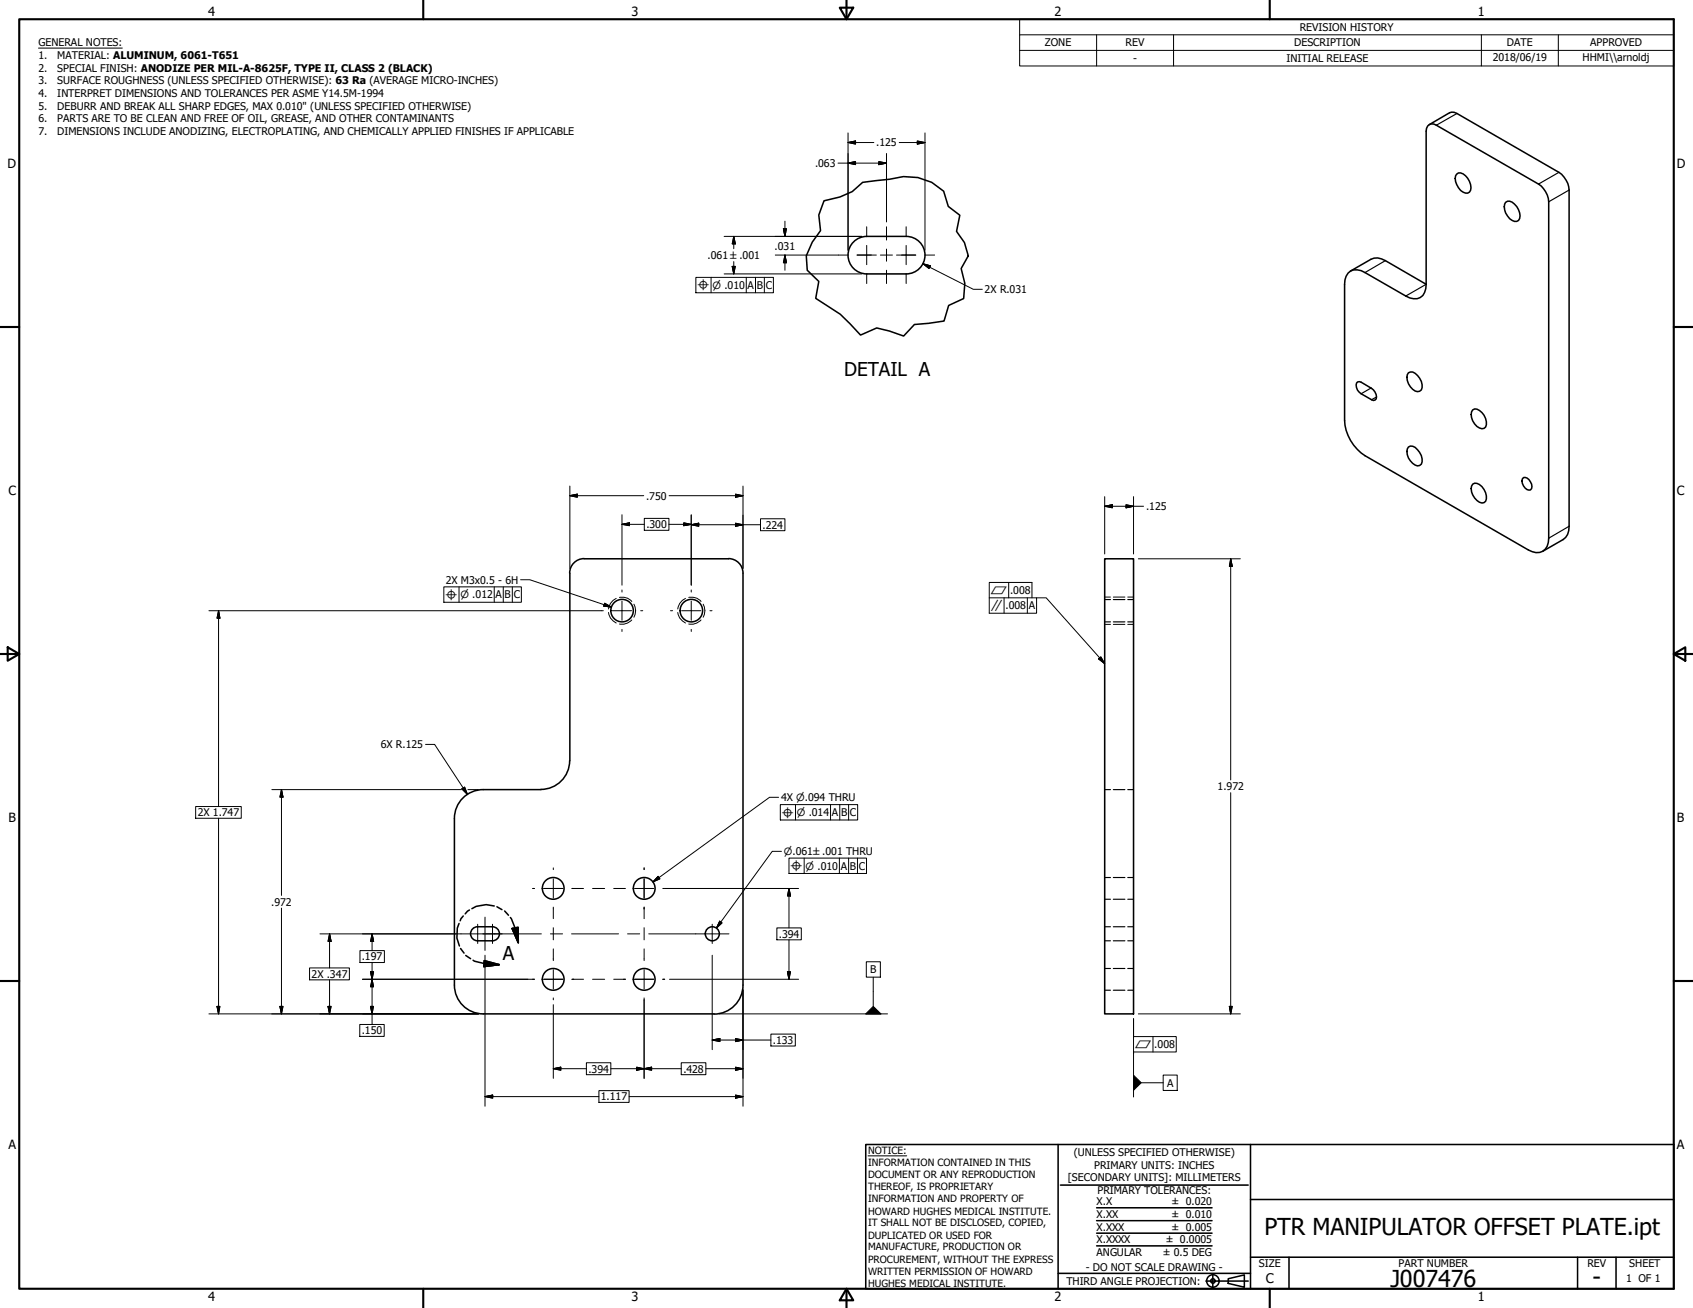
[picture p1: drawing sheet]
<svg xmlns="http://www.w3.org/2000/svg" width="559mm" height="432mm" viewBox="0 0 559 432" stroke-linecap="round" stroke-linejoin="round" font-family="sans-serif">
<!-- layer: Visible (ANSI) -->
<g fill="none" stroke="#000" stroke-width=".51">
<path d="M471.2 41.6a2.02 2.02 0 0 1 2.9-.3l33.7 19.5a7.8 7.8 0 0 1 3.4 5.8v111.1a4 4 0 0 1-5.5 4.4l-55.2-31.7a14.8 14.8 0 0 1-6.7-11.7v-44.8a4.1 4.1 0 0 1 2-4.4 4.1 4.1 0 0 1 4.7 .5l13.5 7.7a4.1 4.1 0 0 0 4.8 .5 4.1 4.1 0 0 0 1.9-4.3v-50.6zM471.7 41.1l6.8-3.9 1.5-.1 34.5 19.8a7.8 7.8 0 0 1 3.4 5.8v111a4.7 4.7 0 0 1-2 4.4l-6.7 3.9M480.8 57.5a2.05 2.05 0 0 1 2.9 .5 4.5 4.5 0 0 1 1.3 5.4 2.51 2.51 0 0 1-3.6-1.4 4.1 4.1 0 0 1-.6-4.5zM281.7 79.9a6.2 6.2 0 0 1 4.4-1.9h13a6.2 6.2 0 0 1 6.2 6.2 6.2 6.2 0 0 1-6.2 6.2h-13a6.2 6.2 0 0 1-5.7-3.8 6.2 6.2 0 0 1 1.3-6.7zM497 66.8a2.04 2.04 0 0 1 2.9 .6 4.4 4.4 0 0 1 1.3 5.4 2.5 2.5 0 0 1-3.6-1.5 4.2 4.2 0 0 1-.6-4.5zM445.8 89.5l6.7-3.9a4.7 4.7 0 0 1 4.8 .4l13.4 7.9M448.1 126.1l1.2 .1 3.4 2a3.4 3.4 0 0 1 1.5 3.5l-.9 .5a11.2 11.2 0 0 1-5.2-3.4 2.13 2.13 0 0 1 0-2.7zM464.9 123.1a2.16 2.16 0 0 1 3 .9 4.5 4.5 0 0 1 1.2 4.7 1.87 1.87 0 0 1-2.8-.2 4.4 4.4 0 0 1-1.4-5.4zM486.1 135.3a2.25 2.25 0 0 1 3 .9 4.7 4.7 0 0 1 1.2 4.8 1.87 1.87 0 0 1-2.8-.2 4.4 4.4 0 0 1-1.4-5.5zM464.9 147.6a2.16 2.16 0 0 1 3 .9 4.5 4.5 0 0 1 1.2 4.7 1.83 1.83 0 0 1-2.8-.2 4.3 4.3 0 0 1-1.4-5.4zM486.1 159.8a2.29 2.29 0 0 1 3 .9 4.9 4.9 0 0 1 1.2 4.8 1.82 1.82 0 0 1-2.8-.3 4.3 4.3 0 0 1-1.4-5.4zM502.9 157.7a2.79 2.79 0 0 1 2.6 3.6l-.4 .4a2.7 2.7 0 0 1-2.2-4z"/>
<path d="M192.8 184.4a4.8 4.8 0 0 0-4.8 4.8l.1 61.9M192.8 184.5h47.7M240.4 184.4a4.8 4.8 0 0 1 4.8 4.8v136a9.6 9.6 0 0 1-9.5 9.6M364.6 184.5h9.5v150.2h-9.5zM188 251.1a9.5 9.5 0 0 1-9.5 9.5M178.6 260.7h-19.1a9.5 9.5 0 0 0-9.5 9.5v55a9.5 9.5 0 0 0 9.5 9.5h76.2M157.6 305.9a2.32 2.32 0 0 0-2.3 2.4 2.32 2.32 0 0 0 2.3 2.3M157.7 305.9h4.8a2.32 2.32 0 0 1 2.3 2.4 2.32 2.32 0 0 1-2.3 2.3h-4.8"/>
<circle cx="205.3" cy="201.6" r="3.7"/>
<circle cx="228.2" cy="201.6" r="3.7"/>
<circle cx="182.6" cy="293.3" r="3.6"/>
<circle cx="212.6" cy="293.3" r="3.6"/>
<circle cx="235.1" cy="308.3" r="2.32"/>
<circle cx="182.6" cy="323.3" r="3.6"/>
<circle cx="212.6" cy="323.3" r="3.6"/>
</g>
<!-- layer: Hidden Narrow (ANSI) -->
<g fill="none" stroke="#000" stroke-width=".33">
<path d="M203.4 197.5a4.3 4.3 0 0 0-2.5 3.5M204.5 197.2a4.2 4.2 0 0 1 4 1.4M209.2 199.5a4.4 4.4 0 0 1 0 4.3M226.3 197.5a4.3 4.3 0 0 0-2.6 3.5M227.3 197.2a4.2 4.2 0 0 1 4.1 1.4M232.1 199.5a4.4 4.4 0 0 1 0 4.3M364.6 197.1h1.9M367.5 197.1h3.8M372.2 197.1h1.9M200.9 202.2a4.3 4.3 0 0 0 2.5 3.5M208.5 204.7a4.4 4.4 0 0 1-4 1.3M223.7 202.2a4.3 4.3 0 0 0 2.6 3.5"/>
<path d="M231.4 204.7a4.4 4.4 0 0 1-4.1 1.3M364.6 206.1h1.9M367.5 206.1h3.8M372.2 206.1h1.9"/>
</g>
<!-- layer: Hidden (ANSI) -->
<g fill="none" stroke="#000" stroke-width=".38">
<path d="M364.6 197.9h1.9M367.5 197.9h3.8M372.2 197.9h1.9M364.6 205.3h1.9M367.5 205.3h3.8M372.2 205.3h1.9M364.6 260.7h1.9M367.5 260.7h3.8M372.2 260.7h1.9M364.6 296.9h1.9M364.6 289.7h1.9M367.5 296.9h3.8"/>
<path d="M367.5 289.7h3.8M372.2 296.9h1.9M372.2 289.7h1.9M364.6 310.6h1.9M364.6 305.9h1.9M364.6 319.7h1.9M367.5 310.6h3.8M367.5 305.9h3.8M367.5 319.7h3.8M372.2 310.6h1.9M372.2 305.9h1.9M372.2 319.7h1.9"/>
<path d="M364.6 326.9h1.9M367.5 326.9h3.8M372.2 326.9h1.9"/>
</g>
<!-- layer: Visible Narrow (ANSI) -->
<path d="M480.9 37.5l-6.8 3.8M514.5 56.9l-6.7 3.9M517.9 62.7l-6.7 3.9M457.3 86l-6.8 4M470.7 93.9l-6.7 3.8M452.6 128.1l-3.3 1.9M454.3 131.1l-1.6 .9M517.9 173.7l-6.7 4" fill="none" stroke="#000" stroke-width=".38"/>
<!-- layer: Break Line (ANSI) -->
<path d="M272 66.3l5.2-1.3 4.1-1.8 3.4-3 8.9-1a17.6 17.6 0 0 1 17.9 3.9l1.5 5 3.8 3-1.1 5.3 2.6 3.7 1.3 4.4-2.4 4.1 1.3 4.9-.4 5.1-5 2.2-1.5 5.2-9.8 1.1-3.5 3.8-4.7-1.6-4.2-1-5.4 2.3-6.6-6.8-8.2-5.3 1.1-5.6-3.9-3.7-.3-4.7 2-4.6 2.7-3.8-.5-5.1z" fill="none" stroke="#000" stroke-width=".51"/>
<!-- layer: Detail Boundary (ANSI) -->
<path d="M163.1 299.1l-2.6-.5-3.3 .6-1.4 .8M164 299.3l1.7 1M151.5 304.9l-.6 1.5-.1 3.3 .8 2.6M152 313.1l1.2 1.5M152.9 302.4l-1 1.6M153.7 315.4l1.6 1.1M154.9 300.4l-1.4 1.3M156.1 317l.5 .3 3.2 .8 5 .4M159.8 317.1l5 1.4-5.1 .6zM166.6 300.7l1.2 1.4M168.5 302.9l1.5 3.4 1.1 4.9M169 306.5l2-.4 .1 5.1z" fill="none" stroke="#000" stroke-width=".51"/>
<path d="M159.7 319.1l5.1-.6zM159.8 317.1l5 1.4-5.1 .6zM169 306.5l2.1 4.7zM169 306.5l2-.4 .1 5.1z" fill="#000" stroke="#000" stroke-width=".51"/>
<!-- layer: Border (ANSI) -->
<g fill="none" stroke="#000" stroke-width=".7">
<path d="M6.3 6.3h546.1v419.1h-546.1zM139.7 0v6.3M277.2 2.5h4.4l-2.2 3.8zM279.4 0v6.3M419.1 0v6.3M0 107.9h6.3M552.4 107.9h6.4M0 215.9h6.3M2.5 213.7l3.8 2.2-3.8 2.2zM552.4 215.9l3.9-2.2v4.4zM552.4 215.9h6.4M0 323.8h6.3"/>
<path d="M552.4 323.8h6.4M139.7 425.4v6.4M279.4 425.4l2.2 3.9h-4.4zM279.4 425.4v6.4M419.1 425.4v6.4"/>
</g>
<!-- layer: Title (ANSI) -->
<g fill="none" stroke="#000" stroke-width=".51">
<path d="M285.8 377.8h266.6v47.6h-266.6zM349.2 377.8v47.6M412.7 377.8v47.6M350 391.2h62M361.9 398.7h38.1M412.7 396h139.7M361.9 411.3h38.1M361.9 407.1h38.1M361.9 403h38.1M412.7 415h139.7M425.4 415v10.4M520.7 415v10.4"/>
<path d="M533.4 415v10.4M349.2 420.4h63.5M398 422.9h14M400.3 420.6v4.6M405.4 422.1l5.3-1.2v4l-5.3-1.2z"/>
<circle cx="400.3" cy="422.9" r="2.06"/>
<circle cx="400.3" cy="422.9" r=".73"/>
</g>
<path d="M286.5 381.6h12.8" fill="none" stroke="#000" stroke-width=".33"/>
<!-- layer: Symbol (ANSI) -->
<g fill="none" stroke="#000" stroke-width=".33">
<path d="M12.7 15.9h27.7M336.5 11.5v-5.2h215.9v5.2M336.5 16.6h215.9M361.9 11.5v10.3M387.3 11.5v10.3M488.9 11.5v10.3M514.3 11.5v10.3M552.4 11.5h-215.9v5.1M552.4 11.5v10.3h-215.9v-5.2M229.7 91.6h25.6v5h-25.6zM234.7 91.6v5M246.3 91.6v5"/>
<path d="M249.4 91.6v5M252.3 91.6v5M146.5 193.7h25.6v5.1h-25.6zM151.5 193.7v5.1M163.1 193.7v5.1M166.1 193.7v5.1M169.1 193.7v5.1M171.8 191.4h3.1l26.9 9M199.6 199.1l2.2 1.3-2.5-.3zM326.5 197.4h15.6v5h-15.6v-10.1h14.1v5.1M331.4 197.4v5M332.9 192.3v5.1"/>
<path d="M339.1 197.4v5M342.1 197.4h3.2l19.3 21.7M362.6 217.5l.7-.6 1.3 2.2zM257 263.2h-3l-38.5 27.9M257.6 265.6h25.5v5.1h-25.5zM262.6 265.6v5.1M274.1 265.6v5.1M277.2 265.6v5.1M280.1 265.6v5.1M217.2 289.3l.6 .8-2.3 1zM257.9 281.1h-3l-18.4 25.3M260.4 283.3h25.6v5.1h-25.6z"/>
<path d="M265.4 283.3v5.1M277.1 283.3v5.1M280.1 283.3v5.1M283 283.3v5.1M237.6 304.1l.7 .6-1.8 1.7zM285.9 317.5h4.7v5.1h-4.7zM237.3 334.7h55.6M288.2 322.6v9.6M374.1 336.3v5.9M374.1 342.2h14.1v5.1h-14.1zM374.1 347.3v14.8M376.7 357.4h7.2"/>
<path d="M380.6 342.2v5.1M383.9 354.9h4.7v5.1h-4.7z"/>
</g>
<!-- layer: Dimension (ANSI) -->
<g fill="none" stroke="#000" stroke-width=".33">
<path d="M276.6 53.8h16M279.9 47.1l2.5-.6v1.1zM279.9 53.8l2.5-.5v1.1zM279.9 47.1h8.5M279.9 43.9v38.7M290.1 53.3l2.5 .5-2.5 .6zM292.6 50.7v22.6M296.8 47.1h8.5M302.8 46.5l2.5 .6-2.5 .5zM305.3 43.9v38.7M239 78h45.5M242.2 78l.5 2.5h-1z"/>
<path d="M242.2 78v4.1M258.6 75.5h1l-.5 2.5zM259.1 73v5M239 90.4h45.5M241.7 87.9h1l-.5 2.5zM242.2 86.4v4M255.9 84.2h20.8M259.1 84.2l.5 2.5h-1zM259.1 84.2v5M304.6 87.1l2.5 .7-.5 .8zM304.6 87.1l16.6 8.4h3M188.1 163.6l2.5-.5v1z"/>
<path d="M188.1 163.6h24.4M188.1 160.5v27.1M205.3 173.1l2.5-.5v.9zM205.3 173.1h7.4M205.3 169.9v23.3M212.7 171.1h8.1v4h-8.1zM220.8 173.1h7.4M220.9 163.6h24.3M225.7 172.6l2.5 .5-2.5 .4zM228.2 173.2l2.4-.5v1zM228.2 173.2h22.8M228.2 169.9v23.3"/>
<path d="M242.8 172.7l2.4 .5-2.4 .5zM242.8 163.1l2.4 .5-2.4 .5zM245.2 160.5v27.1M251 171.3h8.1v3.9h-8.1zM364.6 167.1l2.6-.5v1zM364.6 167.1h12.8M364.6 164v18.9M371.7 166.6l2.4 .5-2.4 .5zM374.1 164v18.9M375.7 184.5h33.7M406.2 184.5l.5 2.4h-.9zM406.2 184.5v73"/>
<path d="M69 201.6h129.4M72.1 201.6l.5 2.5h-1zM72.1 201.6v64.7M140.5 245.7h2.9l10.9 16.6M64.6 266.3h15v3.8h-15zM72.1 270.1v64.6M89.7 260.7h62.6M92.9 260.7l.5 2.4h-1zM92.9 260.7v34.9M152.5 260.4l.9-.6 .9 2.5zM154.4 260.7h3.5M406.2 261.7v73"/>
<path d="M92.9 299.8v34.9M219.4 293.3h44.2M260.4 293.3l.5 2.5h-1zM260.4 293.3v13M102.2 319.5h13.1v4h-13.1zM105.6 308.3h46.5M108.8 308.3l.5 2.5h-1zM108.8 308.3v11.2M118.8 313.8h8.1v4h-8.1zM122.8 308.3l.5 2.5h-1zM122.8 308.3v5.5M122.8 317.8v20.4"/>
<path d="M160.1 315.3v49.9M235.1 315.3v31.2M256.4 306.3h8.1v4h-8.1zM260.4 310.3v13M69 334.7h88.9M71.6 332.2h1l-.5 2.5zM92.4 332.2h1l-.5 2.5zM108.3 332.2h1l-.5 2.5zM108.8 323.5v11.2M118.7 338.2h8.1v3.9h-8.1zM119.6 323.3h56.2M122.3 332.2h1l-.5 2.5z"/>
<path d="M122.3 320.8h1l-.5 2.5zM122.8 323.3l.5 2.5h-1zM182.6 331.7v24.3M212.6 330.1v25.9M221 323.3h42.6M245.2 326.8v38.4M259.9 320.8h1l-.5 2.5zM375.7 334.7h33.7M405.8 332.2h.9l-.5 2.5zM182.6 352.8l2.5-.5v1zM182.6 352.8h10.9M193.5 350.8h8.1v4h-8.1z"/>
<path d="M201.6 352.8h23.3M210.1 352.3l2.5 .5-2.5 .5zM212.6 352.8l2.5-.5v1zM224.9 350.8h8.1v4h-8.1zM233 352.8h12.2M235.1 343.3l2.5-.5v1.1zM235.1 343.3h19.3M242.8 342.8l2.4 .5-2.4 .6zM242.8 352.3l2.4 .5-2.4 .5zM254.4 341.4h8.1v3.9h-8.1zM160.1 362l2.5-.5v1zM160.1 362h37.6"/>
<path d="M197.7 360h9.9v3.9h-9.9zM207.6 362h37.6M242.8 361.5l2.4 .5-2.4 .5z"/>
</g>
<g fill="#000" stroke="#000" stroke-width=".33">
<path d="M279.9 47.1l2.5-.6zM279.9 47.1l2.5-.6v1.1zM279.9 53.8l2.5-.5zM279.9 53.8l2.5-.5v1.1zM290.1 54.4l2.5-.6zM290.1 53.3l2.5 .5-2.5 .6zM302.8 47.6l2.5-.5zM302.8 46.5l2.5 .6-2.5 .5zM258.6 75.5l.5 2.5zM258.6 75.5h1l-.5 2.5zM241.7 87.9l.5 2.5zM241.7 87.9h1l-.5 2.5z"/>
<path d="M242.2 78l.5 2.5zM242.2 78l.5 2.5h-1zM259.1 84.2l.5 2.5zM259.1 84.2l.5 2.5h-1zM304.6 87.1l2.5 .7zM304.6 87.1l2.5 .7-.5 .8zM188.1 163.6l2.5-.5zM188.1 163.6l2.5-.5v1zM205.3 173.1l2.5-.5zM205.3 173.1l2.5-.5v.9zM225.7 173.5l2.5-.4zM225.7 172.6l2.5 .5-2.5 .4z"/>
<path d="M228.2 173.2l2.4-.5zM228.2 173.2l2.4-.5v1zM242.8 173.7l2.4-.5zM242.8 172.7l2.4 .5-2.4 .5zM242.8 164.1l2.4-.5zM242.8 163.1l2.4 .5-2.4 .5zM364.6 167.1l2.6-.5zM364.6 167.1l2.6-.5v1zM371.7 167.6l2.4-.5zM371.7 166.6l2.4 .5-2.4 .5zM406.2 184.5l.5 2.4zM406.2 184.5l.5 2.4h-.9z"/>
<path d="M72.1 201.6l.5 2.5zM72.1 201.6l.5 2.5h-1zM92.9 260.7l.5 2.4zM92.9 260.7l.5 2.4h-1zM152.5 260.4l1.8 1.9zM152.5 260.4l.9-.6 .9 2.5zM260.4 293.3l.5 2.5zM260.4 293.3l.5 2.5h-1zM108.8 308.3l.5 2.5zM108.8 308.3l.5 2.5h-1zM122.8 308.3l.5 2.5zM122.8 308.3l.5 2.5h-1z"/>
<path d="M71.6 332.2l.5 2.5zM71.6 332.2h1l-.5 2.5zM92.4 332.2l.5 2.5zM92.4 332.2h1l-.5 2.5zM108.3 332.2l.5 2.5zM108.3 332.2h1l-.5 2.5zM122.3 332.2l.5 2.5zM122.3 332.2h1l-.5 2.5zM122.3 320.8l.5 2.5zM122.3 320.8h1l-.5 2.5zM122.8 323.3l.5 2.5zM122.8 323.3l.5 2.5h-1z"/>
<path d="M259.9 320.8l.5 2.5zM259.9 320.8h1l-.5 2.5zM405.8 332.2l.4 2.5zM405.8 332.2h.9l-.5 2.5zM182.6 352.8l2.5-.5zM182.6 352.8l2.5-.5v1zM210.1 353.3l2.5-.5zM210.1 352.3l2.5 .5-2.5 .5zM212.6 352.8l2.5-.5zM212.6 352.8l2.5-.5v1zM235.1 343.3l2.5-.5zM235.1 343.3l2.5-.5v1.1z"/>
<path d="M242.8 343.9l2.4-.6zM242.8 342.8l2.4 .5-2.4 .6zM242.8 353.3l2.4-.5zM242.8 352.3l2.4 .5-2.4 .5zM160.1 362l2.5-.5zM160.1 362l2.5-.5v1zM242.8 362.5l2.4-.5zM242.8 361.5l2.4 .5-2.4 .5z"/>
</g>
<!-- layer: Center Mark (ANSI) -->
<g fill="none" stroke="#000" stroke-width=".33">
<path d="M286.1 74.9v3.1M299.1 74.9v3.1M276.7 84.2h3.2M282.9 84.2h6.3M286.1 81v6.4M286.1 90.4v3.2M299.1 81v3.2h-3.2M299.1 90.4v3.2M302.3 84.2h-3.2v3.2M305.2 84.2h3.3M205.3 194.8v.7M205.3 198.4v6.4"/>
<path d="M228.2 194.8v.7M228.2 198.4v6.4M198.4 201.6h.7M202.1 201.6h6.4M205.3 207.8v.7M211.5 201.6h.7M221.3 201.6h.7M225 201.6h6.3M228.2 207.8v.7M234.3 201.6h.7M175.8 293.3h.6M179.5 293.3h6.3"/>
<path d="M188.8 293.3h.6M212.6 286.5v.6M212.6 290.1v6.4M212.6 299.5v.5M157.7 305.1v6.4M159.4 308.3h6.3M162.6 305.1v6.4M235.1 305.1v6.4M175.8 323.3h.6M179.5 323.3h6.3M188.8 323.3h.6M205.9 323.3h.5"/>
<path d="M209.4 323.3h6.4M218.8 323.3h.6"/>
</g>
<!-- layer: Centerline (ANSI) -->
<g fill="none" stroke="#000" stroke-width=".33">
<path d="M292.6 74.9v4.3M282.9 84.2h4.7M290.6 84.2h4M292.6 82.2v4M292.6 89.2v4.4M297.6 84.2h4.7M175.8 293.3h.6M179.5 293.3h6.3M182.6 286.5v.6M182.6 290.1v6.4M182.6 299.5v3.8M188.8 293.3h3.8"/>
<path d="M195.6 293.3h4M202.6 293.3h3.8M209.4 293.3h6.4M212.6 286.5v.6M212.6 290.1v6.4M212.6 299.5v3.8M218.8 293.3h.6M152.1 308.3h26.6M160.1 302.8v11M181.7 308.3h4M182.6 306.3v4M182.6 313.2v3.9"/>
<path d="M188.7 308.3h15.5M207.1 308.3h4M212.6 306.3v4M212.6 313.2v3.9M214.1 308.3h26.5M175.8 323.3h.6M179.5 323.3h6.3M182.6 320.1v6.4M182.6 329.4v.7M188.8 323.3h3.8M195.6 323.3h4M202.6 323.3h3.8"/>
<path d="M209.4 323.3h6.4M212.6 320.1v6.4M212.6 329.4v.7M218.8 323.3h.6"/>
</g>
<!-- layer: Symbol (ANSI) -->
<path d="M199.3 200.1l2.5 .3zM199.6 199.1l2.2 1.3-2.5-.3zM362.6 217.5l2 1.6zM362.6 217.5l.7-.6 1.3 2.2zM217.2 289.3l-1.7 1.8zM217.2 289.3l.6 .8-2.3 1zM237.6 304.1l-1.1 2.3zM237.6 304.1l.7 .6-1.8 1.7zM285.8 334.7h5zM285.8 334.7l2.4-2.5 2.6 2.5zM374.1 355v4.9zM374.1 355l2.6 2.4-2.6 2.5z" fill="#000" stroke="#000" stroke-width=".33"/>
<g font-size="7.7">
<text x="417.3" y="407.6">PTR MANIPULATOR OFFSET PLATE.ipt</text>
<text x="458.9" y="424.8">J007476</text>
<text x="525.7" y="424.4">-</text>
</g>
<g font-size="6.3">
<text x="278.6" y="124.1">DETAIL A</text>
<text x="165.9" y="317.1">A</text>
</g>
<text font-size="4.4" x="417.8" y="423.5">C</text>
<g font-size="4.2">
<text x="68.7" y="5.3">4</text>
<text x="208.4" y="5.3">3</text>
<text x="348.1" y="5.3">2</text>
<text x="487.8" y="5.3">1</text>
<text x="2.5" y="55.5">D</text>
<text x="553.5" y="55.5">D</text>
<text x="2.8" y="163.4">C</text>
<text x="553.5" y="163.4">C</text>
<text x="2.9" y="271.4">B</text>
<text x="553.5" y="271.4">B</text>
<text x="2.8" y="379.3">A</text>
<text x="553.5" y="379.3">A</text>
<text x="68.7" y="429.5">4</text>
<text x="208.4" y="429.6">3</text>
<text x="348.1" y="429.6">2</text>
<text x="487.8" y="429.5">1</text>
</g>
<g font-size="3.5">
<text x="429" y="10.2">REVISION HISTORY</text>
<text x="12.7" y="15.3">GENERAL NOTES:</text>
<text x="344.9" y="15.3">ZONE</text>
<text x="371.5" y="15.3">REV</text>
<text x="427.2" y="15.3">DESCRIPTION</text>
<text x="497.4" y="15.3">DATE</text>
<text x="524.9" y="15.3">APPROVED</text>
<text x="12.7" y="19.5">1.</text>
<text x="12.7" y="23.7">2.</text>
<text x="18.9" y="19.5">MATERIAL: ALUMINUM, 6061-T651</text>
<text x="18.9" y="23.7">SPECIAL FINISH: ANODIZE PER MIL-A-8625F, TYPE II, CLASS 2 (BLACK)</text>
<text x="374" y="20.3">-</text>
<text x="424.6" y="20.4">INITIAL RELEASE</text>
<text x="492.7" y="20.3">2018/06/19</text>
<text x="522.4" y="20.1">HHMI\\arnoldj</text>
<text x="12.7" y="27.8">3.</text>
<text x="18.9" y="27.8">SURFACE ROUGHNESS (UNLESS SPECIFIED OTHERWISE): 63 Ra (AVERAGE MICRO-INCHES)</text>
<text x="12.7" y="32">4.</text>
<text x="18.9" y="32">INTERPRET DIMENSIONS AND TOLERANCES PER ASME Y14.5M-1994</text>
<text x="12.7" y="36.2">5.</text>
<text x="12.7" y="40.4">6.</text>
<text x="18.9" y="36.2">DEBURR AND BREAK ALL SHARP EDGES, MAX 0.010&quot; (UNLESS SPECIFIED OTHERWISE)</text>
<text x="18.9" y="40.4">PARTS ARE TO BE CLEAN AND FREE OF OIL, GREASE, AND OTHER CONTAMINANTS</text>
<text x="12.7" y="44.6">7.</text>
<text x="18.9" y="44.6">DIMENSIONS INCLUDE ANODIZING, ELECTROPLATING, AND CHEMICALLY APPLIED FINISHES IF APPLICABLE</text>
<text x="289.2" y="48.3">.125</text>
<text x="269" y="55.1">.063</text>
<text x="255.7" y="82.5">.031</text>
<text x="233.6" y="85.5">.061 ±.001</text>
<text x="246.8" y="95.4">A</text>
<text x="249.8" y="95.4">B</text>
<text x="252.7" y="95.4">C</text>
<text x="325" y="96.8">2X R.031</text>
<text x="213.3" y="164.9">.750</text>
<text x="378.3" y="168.4">.125</text>
<text x="213.4" y="174.4">.300</text>
<text x="251.7" y="174.5">.224</text>
<text x="147.1" y="192.7">2X M3x0.5 - 6H</text>
<text x="163.6" y="197.5">A</text>
<text x="166.6" y="197.5">B</text>
<text x="169.5" y="197.5">C</text>
<text x="333.4" y="196.1">.008</text>
<text x="331.9" y="201.2">.008</text>
<text x="339.5" y="201.2">A</text>
<text x="125.7" y="247">6X R.125</text>
<text x="401.9" y="260.9">1.972</text>
<text x="65.3" y="269.5">2X 1.747</text>
<text x="257.8" y="264.5">4X ⌀.094 THRU</text>
<text x="274.6" y="269.4">A</text>
<text x="277.6" y="269.4">B</text>
<text x="280.5" y="269.4">C</text>
<text x="277.5" y="287.1">A</text>
<text x="280.5" y="287.1">B</text>
<text x="283.5" y="287.1">C</text>
<text x="89.5" y="299">.972</text>
<text x="257" y="309.6">.394</text>
<text x="119.4" y="317.1">.197</text>
<text x="102.9" y="322.8">2X .347</text>
<text x="287.2" y="321.3">B</text>
<text x="119.4" y="341.4">.150</text>
<text x="255.1" y="344.6">.133</text>
<text x="381" y="346">.008</text>
<text x="194.2" y="354.1">.394</text>
<text x="225.6" y="354.1">.428</text>
<text x="385.2" y="358.7">A</text>
<text x="198.3" y="363.3">1.117</text>
<text x="354.5" y="381.6">(UNLESS SPECIFIED OTHERWISE)</text>
<text x="352.5" y="390">[SECONDARY UNITS]: MILLIMETERS</text>
<text x="361.1" y="385.8">PRIMARY UNITS: INCHES</text>
<text x="362.3" y="394.1">PRIMARY TOLERANCES:</text>
<text x="361.9" y="397.9">X.X</text>
<text x="386.7" y="398">± 0.020</text>
<text x="361.9" y="402.1">X.XX</text>
<text x="361.9" y="406.3">X.XXX</text>
<text x="386.7" y="402.1">± 0.010</text>
<text x="386.7" y="406.3">± 0.005</text>
<text x="361.9" y="410.5">X.XXXX</text>
<text x="384.7" y="410.5">± 0.0005</text>
<text x="358.4" y="419.7">- DO NOT SCALE DRAWING -</text>
<text x="361.9" y="414.6">ANGULAR</text>
<text x="383.8" y="414.7">± 0.5 DEG</text>
<text x="415.5" y="418.4">SIZE</text>
<text x="461.6" y="418.3">PART NUMBER</text>
<text x="523.9" y="418.3">REV</text>
<text x="537.8" y="418.4">SHEET</text>
<text x="352" y="424.2">THIRD ANGLE PROJECTION:</text>
<text x="536.7" y="423.2">1 OF 1</text>
</g>
<g font-size="3.3">
<text x="230.1" y="95.9">⌖</text>
<text x="235.1" y="95.4">⌀ .010</text>
<text x="152" y="197.5">⌀ .012</text>
<text x="327" y="196">⏥</text>
<text x="146.9" y="198.1">⌖</text>
<text x="327" y="201.7">∥</text>
<text x="258" y="269.9">⌖</text>
<text x="263" y="269.4">⌀ .014</text>
<text x="258.7" y="282.3">⌀.061±.001 THRU</text>
<text x="260.9" y="287.6">⌖</text>
<text x="265.9" y="287.1">⌀ .010</text>
<text x="374.6" y="346">⏥</text>
<text x="286.5" y="381.1">NOTICE:</text>
<text x="286.5" y="385">INFORMATION CONTAINED IN THIS</text>
<text x="286.5" y="389">DOCUMENT OR ANY REPRODUCTION</text>
<text x="286.5" y="392.9">THEREOF, IS PROPRIETARY</text>
<text x="286.5" y="396.9">INFORMATION AND PROPERTY OF</text>
<text x="286.5" y="400.9">HOWARD HUGHES MEDICAL INSTITUTE.</text>
<text x="286.5" y="404.9">IT SHALL NOT BE DISCLOSED, COPIED,</text>
<text x="286.5" y="408.9">DUPLICATED OR USED FOR</text>
<text x="286.5" y="412.8">MANUFACTURE, PRODUCTION OR</text>
<text x="286.5" y="416.8">PROCUREMENT, WITHOUT THE EXPRESS</text>
<text x="286.5" y="420.8">WRITTEN PERMISSION OF HOWARD</text>
<text x="286.5" y="424.8">HUGHES MEDICAL INSTITUTE.</text>
</g>
</svg>
